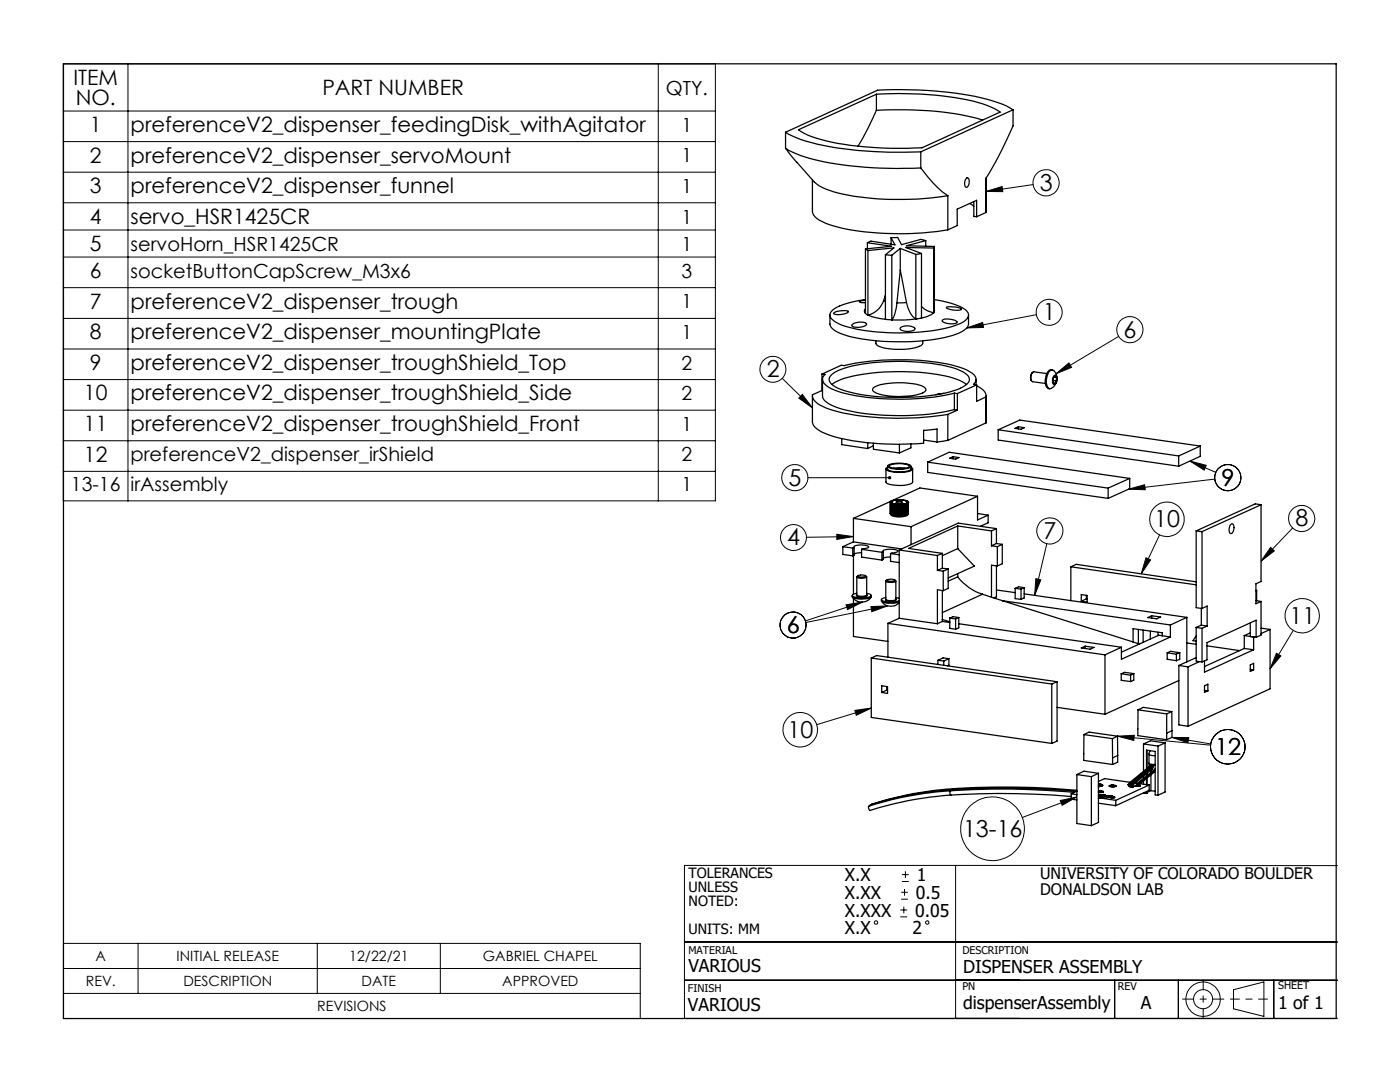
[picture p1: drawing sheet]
<svg xmlns="http://www.w3.org/2000/svg" width="279mm" height="216mm" viewBox="0 0 279 216" stroke-linecap="round" stroke-linejoin="round" font-family="sans-serif">
<g fill="none" stroke="#000" stroke-width=".2">
<path d="M12.6 12.7h130.2v87.2h-130.2zM25.5 12.7v87.2M131.4 12.7v87.2M12.6 22.2h130.2M12.6 28.3h130.2M12.6 34.4h130.2M196.8 38.2l3.2-1 .1 1zM206.2 36.8l-9.4 1.4M12.6 40.5h130.2M12.6 45.9h130.2M12.6 51.3h130.2M12.6 57.4h130.2"/>
<path d="M12.6 63.5h130.2M12.6 69.6h130.2M12.6 75.7h130.2M156.1 75.5l6 5.9M160.1 78.7l2 2.7-2.7-2zM192.9 65.4l3.2-1.1 .2 1zM206.8 62.8l-13.9 2.6M210.7 74.6l2.6-2.2 .6 .9zM223.2 67.1l-12.5 7.5M12.6 81.8h130.2M12.6 87.9h130.2M12.6 94.1h130.2"/>
<path d="M161.2 95.3h16.4M225.2 97.6l3.2-.9 .2 1zM237.5 92l3.2 .9-.4 .9zM237.5 92l5.1 2.3M242.4 95.6l-17.2 2M167 106.6l3.3 .5-3.3 .5zM170.3 107.1l-9.4 .1M206.7 115.5l1 .2-1.2 3.1zM208.9 108.5l-2.4 10.3M228.7 111.3l.9 .4-1.8 2.8zM231.4 106.7l-3.6 7.8M253.6 109.2l.7 .7-2.6 2.1z"/>
<path d="M258 105.3l-6.3 6.7M168.8 120.7l3.4-.6-3 1.5zM172.2 120.1l-11.5 3.8M173.8 121l3.3-.1-3.1 1.2zM177.1 120.9l-16.3 3.3M254.7 130.4l.9 .5-2.1 2.6zM258.1 125.8l-4.6 7.7M170.6 141.7l3.3-.4-3 1.4zM173.9 141.3l-10.9 3.3M211.6 159.7l3.3-.7-2.9 1.7zM214.9 159l-10.9 4.1M223 146.9l3.4-.2-.1 1z"/>
<path d="M223 146.9l18.6 1.8M233.9 147.1l3.3 .1-.1 1zM233.9 147.1l7.8 1.3M179.8 179.4h1.4M179.8 178h1.4M180 175.9h1.4M180 174.5h1.4M180.5 177.4v1.3M180.7 173.8v1.4M190.7 172.7v30.5M222.5 172.7h-85.9v30.5h130.3M222.5 172.7h44.4"/>
<path d="M12.7 188.2h115.1v15h-115.1zM12.7 198.2h115.1M12.7 193.3h115.1M27.6 188.2v10M63.3 188.2v10M87.9 188.2v10M136.6 195.6h130.3M136.6 188h130.3M179.7 183h1.3M179.7 181.6h1.3M180.4 180.9v1.3M222.5 195.6v7.6"/>
<path d="M235.2 195.6v7.6M246.2 197.5l6-1.6v6.9l-6-1.5zM254.2 195.6v7.6"/>
<circle cx="208.8" cy="36.5" r="2.61"/>
<circle cx="154.3" cy="73.7" r="2.59"/>
<circle cx="209.4" cy="62.3" r="2.6"/>
<circle cx="225.5" cy="65.8" r="2.61"/>
<circle cx="158.6" cy="95.3" r="2.6"/>
<circle cx="245" cy="95.3" r="2.61"/>
<circle cx="158.4" cy="107.3" r="2.59"/>
<circle cx="209.5" cy="105.9" r="2.61"/>
<circle cx="232.9" cy="103.6" r="3.4"/>
<circle cx="259.8" cy="103.5" r="2.61"/>
<circle cx="158.3" cy="124.7" r="2.6"/>
<circle cx="259.9" cy="122.9" r="3.4"/>
<circle cx="159.7" cy="145.6" r="3.4"/>
<circle cx="245" cy="149" r="3.4"/>
<circle cx="198.1" cy="165.4" r="6.3"/>
<circle cx="174.8" cy="184.1" r=".34"/>
<circle cx="185.1" cy="184.1" r=".34"/>
<circle cx="240.1" cy="199.4" r="3.4"/>
<circle cx="240.1" cy="199.4" r="1.91"/>
</g>
<path d="M236 199.4h8.2" fill="none" stroke="#000" stroke-width=".2" stroke-dasharray="15.2 1.3 1.3 1.3" stroke-dashoffset="13"/>
<path d="M240.1 195.5v7.7" fill="none" stroke="#000" stroke-width=".2" stroke-dasharray="15.2 1.3 1.3 1.3" stroke-dashoffset="13.3"/>
<path d="M245.6 199.4h7.4" fill="none" stroke="#000" stroke-width=".2" stroke-dasharray="15.2 1.3 1.3 1.3" stroke-dashoffset="13.4"/>
<g fill="none" stroke="#000" stroke-width=".25">
<path d="M12.7 12.7h254v190.5h-254zM174.9 18.8v3.2M156.8 26.4a32.9 32.9 0 0 0 12.9 3.4 94 94 0 0 0 14.1 .5M156.8 29.6a28.9 28.9 0 0 0 11.4 3.3 88 88 0 0 0 15.6 .6M156.8 29.6l2.2 2.8M156.8 26.4v3.2M159 32.4l3.6 4a13.2 13.2 0 0 0 6.7 2.5 62.5 62.5 0 0 0 19.9 .2M159.3 25.9l15.6-7.1a64.9 64.9 0 0 1 21.2 1.9l2.3 1 1.2 .7-15.6 7.1a70.3 70.3 0 0 1-20.2-1.7l-2.6-.8zM162.1 35.9v6.4a2.91 2.91 0 0 0 2 1.9 34.1 34.1 0 0 0 12.4 2.4 60.2 60.2 0 0 0 12.7-.7M174.9 22a63.9 63.9 0 0 1 21.2 2M174.9 22l-1.7 3.7-2 3.5M183.8 33.5a23.1 23.1 0 0 0 5.4 5.6"/>
<path d="M183.8 30.3v3.2M189.2 39.1v6.8M193 35.5h.1a1.31 1.31 0 0 1-.2 1.9 1.24 1.24 0 0 1 .1-1.9zM196.8 35.5v6.9M202.2 21.9a27.7 27.7 0 0 0-10.1-3.1 83.9 83.9 0 0 0-16.9-.8l-18.4 8.4M202.2 21.9v3.2a80.5 80.5 0 0 1-5.4 10.5v6.8M202.2 21.9l-18.4 8.4M172.7 59.8a14.9 14.9 0 0 0-6.5 2.1 1.19 1.19 0 0 0 .1 2.1 17.1 17.1 0 0 0 7.7 2.1 43 43 0 0 0 16.7-1.2l1.7-.8a1.38 1.38 0 0 0 .9-1.4 1.38 1.38 0 0 0-1.1-1.2 17.1 17.1 0 0 0-5.7-1.7M172.7 59.9l-1 .2-.2 .2 1.2 .1M172.7 49.7l.5 .3M172.7 49.7v12.8l.5 .4M173.1 48.4l4.8 .7-5.2 .6"/>
<path d="M173.1 48.4v1.2M173.2 50l5.2-.5-1.7 1.3M173.2 50v12.9M176.4 60a4.3 4.3 0 0 1-3.2 2.9M176.4 60l.3 .1M176.7 50.8l1.3 .1M176.7 50.8v12.9M176.7 58.8l-.3 1.2M177.8 47.4l.8 1.5-4.8-.8-.7 .3M177.8 47.4h1.3l.8 1.4 3.9-1 .9 .2M177.8 47.4v1.4M178 50.9v12.9"/>
<path d="M179.7 53.9l-.7 6.5M179.7 53.9l1.2 6.5M179.7 49.6l3.1 1.2M179.7 49.6l-1.7 1.3M179.7 49.6v4.3M182.8 50.8v12.8M183.9 50.6l-1.1 .2M183.9 50.6v12.9l-1.1 .1M184.7 48l-3.8 1 5.6 .2M184.7 48v1.1M186.4 49.5l-5.6-.1 3.1 1.2M186.4 49.5v12.9"/>
<path d="M186.5 49.2l-.1 .3M186.5 49.2v12.9l-.1 .3M193.5 40.6l.8 .6M194.3 40.2v3l.6 .1M194.9 43.3v-3.3l-3.9 1.7v3.3l-1.8 .9M196.8 42.4l-1.9 .9M162.1 79v5.3a4.5 4.5 0 0 0 3.4 2.5 51.9 51.9 0 0 0 18.8 1.6v-2.5l2.7-.3v2.6M164 77.9l-1.9 .9a2.46 2.46 0 0 0 2 2.3 37.3 37.3 0 0 0 13.8 2.3 58.3 58.3 0 0 0 11.3-.7M164 74.6l3.9-1.7 .6 .1a51.4 51.4 0 0 1 22.4 .1 5.6 5.6 0 0 1 3.9 2.3 1.33 1.33 0 0 1-.5 1.3l.6 .1M164 74.6l.6 .1a1.31 1.31 0 0 0 .3 2.2 17.8 17.8 0 0 0 8.2 2.4 52 52 0 0 0 17.4-.8M164 77.9h.1M164 74.6v3.3"/>
<path d="M164.1 75.7v3.3a2.38 2.38 0 0 0 1.8 1.8 33.8 33.8 0 0 0 13.2 2.1 44.2 44.2 0 0 0 11.4-1.2M165.6 62.9v1.8a2.65 2.65 0 0 0 2.2 1.9 40.3 40.3 0 0 0 15.4 1.5 21.9 21.9 0 0 0 9.2-2.2 1.61 1.61 0 0 0 .9-1.2v-1.8M165.9 74.8a14.5 14.5 0 0 1 7.3-2.3 46.8 46.8 0 0 1 17.2 .9l1.8 .8a1.63 1.63 0 0 1 1.2 1.8 5.9 5.9 0 0 1-3.9 2.2 45.8 45.8 0 0 1-20.9-.2l-1.9-.8a1.53 1.53 0 0 1-1-2.1zM166 76.7a12.3 12.3 0 0 1 6.2-2 46.8 46.8 0 0 1 18.2 .8l1.3 .5 1.2 .7M166.4 62.5a3.8 3.8 0 0 1 2.9-.3 3.1 3.1 0 0 1-2.9 .4zM170 64.8a2.79 2.79 0 0 1 2.9-.2l.1 .1a2.53 2.53 0 0 1-3 .3zM172.7 61.6l-.2 .3 .2 .6M173.2 62.9l1.5 .5 2 .3M173.2 62.9h.1M174.3 77.4a11.9 11.9 0 0 1 6.8-1 5.7 5.7 0 0 1 3.6 1.1l.1 .2a1.54 1.54 0 0 1-1.6 1 15.5 15.5 0 0 1-8.5-.4 .59 .59 0 0 1-.5-.7zM174.8 68v.7a5 5 0 0 0 3.4 1 10.2 10.2 0 0 0 5.8-.9l.1-.8M176.7 63.7l1.3 .1"/>
<path d="M178 63.8h.1M179 60.4l-.4 2.3-.6 1.1M179.6 65.5a2.41 2.41 0 0 1 3 .1 1.89 1.89 0 0 1-2.1 .5l-.7-.3zM180.9 60.4l.3 1a4.1 4.1 0 0 0 1.6 2.2M180.9 60.4h-1.9M182.8 63.6l-2.4 .3-2.4-.1M182.8 63.6h.1M183.9 61.2a4.5 4.5 0 0 0 2.4 1.2M186.3 62.4a5.1 5.1 0 0 1-2.4 1.1M186.3 62.4h.1M188 63.9a2.96 2.96 0 0 1 3 .4 2.66 2.66 0 0 1-3-.2zM188.3 78.5l-1.5 .3"/>
<path d="M188.9 61.3a4.6 4.6 0 0 1 3 .4 3.5 3.5 0 0 1-3-.3zM190.5 78.5h.6M190.5 78.5v3.2M191.1 78.5v3.3M194.8 75.7v1.1M194.9 77l.5 .2a2.08 2.08 0 0 1 1.4 2M194.9 76.8v3.3l1.9-.9M194.9 76.8l-3.8 1.7M196.8 79.2v5.2M196.8 79v5.4M206.1 74.3a1.35 1.35 0 0 0-.3 1.7M208.9 74.5l-2.6-.3a1.33 1.33 0 0 0-.2 2l2.5 .3"/>
<path d="M209.5 74a.81 .81 0 0 1 .8 0 .81 .81 0 0 1 .5 .7 2.13 2.13 0 0 1-1.3 2.9 2.52 2.52 0 0 1 0-3.6zM210 73.8h-.2a1.86 1.86 0 0 0-1.2 2l.1 .9a.9 .9 0 0 0 .8 .9M210.2 75.6l-.1 .3M210.2 75.5v.4M210.2 75.9l.6 .1M210.2 75.9l-.1 .1M210.3 75l.3-.1a1.17 1.17 0 0 1-.3 1.8l-.3-.5 .1-.7zM210.4 75.2l.4 .1M210.8 75.3l-.3-.3-.4 .6v.7l.4 .2 .3-.5M210.8 75.3v.7M168 87.5v1.2l5.2 .8M173.2 88.3v1.2"/>
<path d="M174.3 88.4v1.2l5.2 .8M174.3 88.9l-1.1 .6M176.8 93.6v2.6a1.68 1.68 0 0 0 1.6 .6 6 6 0 0 0 3.7-.5v-2.7M177.1 93.2l-.3 .4a1.68 1.68 0 0 0 1.6 .6 6 6 0 0 0 3.7-.5v-.2l-.3-.3M177.1 93v.6a5.2 5.2 0 0 0 4.1 .4l.6-.3v-.7M177.3 92.8a6.3 6.3 0 0 1 4.4 .1l.1 .1a1.33 1.33 0 0 1-1.4 .6 5 5 0 0 1-3.3-.5zM177.5 92.9a4.9 4.9 0 0 1 3.9 0l.1 .1a2.85 2.85 0 0 1-2.5 .5l-1.1-.2-.4-.2zM178.1 99.9l-.2 .1M178.1 99.9h.1M178.2 93.4l1.3-.1 1.2 .1M178.8 99.8l-.7 .1M178.8 99.8h.1"/>
<path d="M178.8 99.8h1.4M179.5 88.7v1.7M180.2 99.8h.1M180.2 99.8l.5 .1M180.7 99.9h.1M180.7 99.9h.2M180.9 99.9v.1M180.9 100h.2M181.1 100h-.1M181.1 100h.1M181.8 88.6v.8l-2.3 1M184.3 87.8l2.7 .4"/>
<path d="M185.1 92.2l4.3-2 36.1 5.3M185.1 92.2l36.1 5.2M185.1 92.2v2.1l36.1 5.1M189.2 87.9l-2.2 .3M189.2 82.7v5.2M189.5 91.4l.7-.3 1.2 .2-.7 .3zM190.2 91.1v.4M190.5 81.7l.6 .1M191.1 81.8l-1.9 .9M195.1 99l-13.3 6.1M195.1 99v4.8l2.1-1M195.1 99l-11.5-1.6-13.3 6"/>
<path d="M196.8 84.4l-7.6 3.5M199.2 85.8l36 5.2M199.2 85.8l4.3-2 36 5.2M199.2 85.8v2l36 5.2M202.6 85.5l.6-.3 1.2 .1-.6 .4zM203.2 85.2v.4M221.2 97.4v2M225.5 95.5l-4.3 1.9M225.5 95.5v2l-4.3 1.9M235.2 91v2M239.5 89l-4.3 2M239.5 89v2.1l-4.3 1.9"/>
<path d="M168.2 109.1l2 .3M168.2 109.1v1.5l2 .3M170.1 118.8v.3a3.8 3.8 0 0 0 3.4 .2l.3-.1 .1-.4M170.1 119.1a2.25 2.25 0 0 0 3.7 0M170.2 109.4v1.5M170.3 108.1l-2.1 1M170.3 108.1l9.7 1.4M170.3 103.4v4.7M170.3 110.9v7.7M170.3 119.4v7.6l6.9 1M170.3 103.4l11.5 1.7M170.5 109.3l-.1-.2a2.66 2.66 0 0 1 2.5-.2l.4 .1v.2l-1.4 .4"/>
<path d="M170.5 109.3l-.3 .1M170.5 109.3v1.5l-.3 .1M171 118.4l-.8 .2-.1 .3a4.5 4.5 0 0 0 3.7 0l-.1-.3-.7-.2M171 118.7l-.1 .1a2.13 2.13 0 0 0 2.1 0v-.1M171 115.1v3.6a2.06 2.06 0 0 0 2 0v-3.6M171.2 114.9a1.46 1.46 0 0 1 1.6 .1 1.57 1.57 0 0 1-1.6-.1zM171.2 114.9l-.2 .2a1.82 1.82 0 0 0 2 0l-.2-.2M171.9 110.3l-1.4 .3M171.9 109.6l4.1 .6M171.9 109.6v1.6l4.1 .6M175.9 119.7a.48 .48 0 0 0 .5 .5 6.1 6.1 0 0 0 3.1-.1M175.9 120a2.27 2.27 0 0 0 3.6 .2"/>
<path d="M176 110.2v1.6M176.3 110.1l-.1-.1a2.42 2.42 0 0 1 2.2-.4l.7 .3v.2l-1.4 .4M176.3 110.1l-.3 .1M176.3 110.1v1.5l-.3 .2M176.8 119.2l-.5 .1-.4 .4a4.1 4.1 0 0 0 3.5 .2h.1M176.8 119.6h-.1a2.22 2.22 0 0 0 2.2 .1l-.1-.1M176.8 116v3.6a2.17 2.17 0 0 0 2 0v-3.6M177 115.7l-.2 .3a2.1 2.1 0 0 0 2 0l-.2-.3M177.1 115.7a1.39 1.39 0 0 1 1.5 .1 1.67 1.67 0 0 1-1.6 0zM177.7 100.2h.1M177.7 100.2v2.3M177.7 100.1l.1 .1h-.1"/>
<path d="M177.7 100.1v.1M177.7 100.3v2.3h.1M177.7 100.3h.2M177.7 111.1l-1.4 .3M177.7 110.5l1.8 .2M177.7 110.5v1.5l1.8 .3M177.8 100v.1M177.8 100.2v.1M177.8 100.4v2.3a3.5 3.5 0 0 0 3.3 .1l.1-.2M177.8 100.4h.2M177.8 100.3h-.1M177.8 102.6h.1"/>
<path d="M177.8 100.1h.1M177.8 100.1h-.1M177.9 100.3h.1M177.9 100.3l-.1 .1M177.9 100h.1M177.9 100.4h.2M177.9 100h-.1M177.9 100.4v2.3h.2v-2.3M178 100.4h.1M178 100.4h-.1M178.1 100.4l.1 .1M178.2 100.5v2.3h.1v-2.3"/>
<path d="M178.2 100.5h.1M178.3 100.5l.1 2.3h.2v-2.3M178.6 100.5v.1M178.6 100.5l-.2 .1M178.6 100.6h.1M178.6 100.6v2.3M178.8 100.2a1.22 1.22 0 0 1 1.3 0 1.47 1.47 0 0 1-1.3 0zM178.8 119.2l.7 .2M178.8 100.6h.1M178.8 100.6h-.2M178.8 100.6v2.2l-.2 .1M178.9 100.6h.1"/>
<path d="M178.9 100.6v2.3h.1M179 100.6v2.3M179.1 100.6h.1M179.1 100.6h-.1M179.1 100.6v2.3h-.1M179.2 100.6h.1M179.2 100.6v2.3h.1M179.3 100.6v2.3M179.4 100.6h.1M179.4 100.6h-.1M179.4 100.6v2.3h-.1M179.5 100.6h.1"/>
<path d="M179.5 100.6v2.3h.1M179.5 109.7v13.7M179.5 109.7l7.6 1.1M179.6 100.6v2.3M179.7 100.6h.1M179.7 100.6h-.1M179.7 100.6v2.3h-.1M179.8 100.6h.1M179.8 100.6v2.3h.1M179.9 100.6v2.3M180 100.6h.1M180 100.6h-.1"/>
<path d="M180 100.6l-.1 2.3M180.1 100.6h.1M180.1 100.6v2.3h.1M180.2 100.6v2.3M180.3 100.6h.1M180.3 100.6h-.1M180.3 100.6l-.1 2.3M180.3 100.6h.2M180.3 100.6v2.2h.2M180.5 100.6v2.2M180.5 100.5v.1M180.5 100.5v2.3"/>
<path d="M180.6 100.5h-.1M180.9 100.4l-.3 .1M180.9 100.4v2.3h-.1l-.1-2.2v2.3h-.1v-2.3M180.9 100.4h.2M181 100.3h.1M181 100h.2M181 100.3l.1 .1M181 100.3v.1M181.1 100.1h.1M181.1 100.3h.1M181.1 100.1l.2 .1M181.1 100.4v2.2l-.2 .1"/>
<path d="M181.2 100.2h.1M181.2 100.2h.1l-.2 .1M181.2 100l-.1 .1M181.2 100v.1M181.2 100.3h-.2M181.2 100.3v2.3h-.1M181.3 100.2h-.1M181.3 100.2l-.1 2.3M181.8 105.1v3.6M187.1 110.8v3M187.1 113.8l1.1 .2M188.1 110.4l-1 .4"/>
<path d="M188.1 110.4v3M188.1 117.8v6.2M188.1 113.4l-1 .4M188.1 113.4l1.1 .1M188.2 117.9l-1.1-.2v6.8M188.2 114v3.9M189.2 113.5l-1 .5M189.2 113.5v3.9l-1 .5M191.1 115.1a9.9 9.9 0 0 0 5 3.5M191.1 105l6.8 .9M191.1 105l-9.8 4.4 6.8 1M191.1 109.5l-3 1.4"/>
<path d="M191.1 109.5l3.4 3.5-5.3 2.3M191.1 115.1l-1.9 .9M191.1 105v4.5M191.1 114.5v.6M195.1 102.6l2.1 .2M196.1 118.6l1.8 .6M196.1 118.6l-8 3.6M197.2 102.8v1.5l-1.5 .7M197.9 119.2l2.2 .7M197.9 105.9v3M197.9 108.9l1.1 .2M198.9 105.5l-7.7-1.1-11.7 5.3"/>
<path d="M198.9 105.5l-1 .4M198.9 112.9v6.2l-.5 .2M198.9 117.7l3.7 .6M198.9 105.5v2.9M198.9 108.4l-1 .5M198.9 108.4l1.1 .2M199 112.9l-1.1-.1v6.4M199 109.1v3.8M200 108.6l-1 .5M200 108.6v3.9l-1 .4M200.1 119.9l26 8.2M200.1 119.9l33.5 4.8"/>
<path d="M202.6 117.4v2.1l1.2 .1M202.6 117.4l1.2 .1M203.8 117.5v2.1M204.4 117.3v2l-.6 .3M204.4 118.5l32.5 4.7M204.4 117.3l-1.1-.2-.7 .3M204.4 117.3l-.6 .2M213.7 113.1v6.8M213.7 113.1l25 3.6M213.7 113.1l1.1-.5 23.9 3.5M215.8 118.6l1.2 .2v1.4l-1.2-.2zM216.8 119.5l-1 .5"/>
<path d="M216.8 119.5h.2M216.8 118.8v.7M238.7 105.9l1.2 .2M238.7 105.9v15.3l1.2 .2M239.9 106.1v15.3M245.6 104.7l.3-.2a1.29 1.29 0 0 1-.2 2l-.3-.1-.1-.5zM250.6 117.8h.2M250.6 119.8l1.1 .2M250.8 117.8l-.2 .1M250.8 117.8v2.1M251.7 100.7l-11.8 5.4M251.7 100.7l-1.2-.2-11.8 5.4"/>
<path d="M251.7 100.7v15.3l-1.1 .5v4l1.1-.5M173.9 131.3v11.9l36 5.1M173.9 131.3l36 5.2M173.9 131.3l1-.5 36.1 5.2M176 136.8l1.1 .2v1.4l-1.1-.2zM177 137.7l-1 .5M177 137.7h.1M177 137v.7M177.2 124.4l43.3 6.3M177.2 124.4v6.8M179.5 123.4l-2.3 1M179.5 123.4l7.6 1.1"/>
<path d="M187.2 131.8v.8M187.2 131.8l1.1 .1M188.1 124l-1 .5M188.1 124l1.4 .2M188.1 123.6l1.4 .5M188.3 131.9v.9M189.4 131.4v1.4l-.3 .1M189.4 131.4l-1.2-.1-1 .5M189.4 131.4l-1.1 .5M189.5 123.3v2.1l1.2 .2M189.5 123.3l1.2 .2M190.7 123.5v2.1"/>
<path d="M191.3 123.2v2.1l-.6 .3M191.3 124.5l32.5 4.7M191.3 123.2l-1.1-.2-.7 .3M191.3 123.2l-.6 .3M209.9 136.5v11.8M211 136l-1.1 .5M211 136v11.9l-1.1 .4M215.8 129.3l.8-.4 1.7 .3-.7 .3zM216.6 128.9v.5M220.5 130.7v11.8M223.8 134.4v1.3l1.8 .3M223.8 134.4l1.8 .3"/>
<path d="M223.8 129.2l-3.3 1.5M225.6 134.7v1.3M226.1 128.1l1.3 .4M226.3 134.4l-1.9-.2-.6 .2M226.3 134.4l-.7 .3M226.3 134.4v1.3l-.7 .3M227.2 125.6v2.8M228.1 125.7v2.5M229.1 123.2l.7-.3 1.8 .2-.7 .4zM229.6 125.9v1.6M229.8 122.9v.4M231.1 126.2v.6"/>
<path d="M232 126.9l-.8-.1-7.4 3.3M232 126.9l1.6 .2M232 126.9v-.6l-5.9-.9v2.7M232.9 130.3v1.3l1.9 .2M232.9 130.3l1.9 .2M233.6 127.1l-9.8 4.5v-2.4M233.6 124.7v2.4M234.8 130.5v1.3M235.3 132.8v11.8l1.8 .3M235.3 132.8l1.8 .3M235.3 135.8l-14.8 6.7M235.4 130.2l-1.8-.2-.7 .3"/>
<path d="M235.4 130.2l-.6 .3M235.4 130.2v1.4l-.6 .2M236.9 128.3l1.8 .3M236.9 123.2l-3.3 1.5M236.9 123.2v8.9M237.1 133.1v11.8M238.7 125.2v6.7l1.2 .2M238.7 125.2l1.2 .2M238.7 126.9l-.6 .9 .6 .1M238.7 131.3h-.2l-3.2 1.5M239.4 132l-2.3 1.1M239.7 124.7l1.2 .2"/>
<path d="M239.7 124.7l-1 .5M239.7 121.4v3.3M239.9 125.4v6.7M239.9 121.4l1-.5v4M240.4 136.8l.7-.3v1.4l-.7 .2zM240.4 137.8l.7 .1M240.9 128.9l6.5 .9M240.9 124.9l-1 .5M248.3 129.4l1.9 .2M248.3 129.4l-7.9 3.6M248.3 126.8l1.9 .3M248.3 126.8v2.6"/>
<path d="M249.5 124.3v2.7l1.2 .2M249.5 132.7l.7-.3v1.3l-.7 .3zM249.5 126.3l-1.2 .5M249.5 133.6l.7 .1M250.2 127.1h.1M250.2 129.6l-9.8 4.5v-2.2M250.2 127.1v2.5M250.7 127.2v-3.4l-9.8 4.4v3.5l-1 .4M251.7 120v6.7l-1 .5M251.7 125.3l1.8 .3M253.5 125.6v11.8l-16.4 7.5M253.5 125.6l-1.8 .8"/>
<path d="M189.7 157.8a150.8 150.8 0 0 1 24.7 .3M189.7 157.8a61.7 61.7 0 0 0-16.4 3.1l.2 .7 .1 .1a71.7 71.7 0 0 1 11.9-2.6l4.3-.5M189.7 157.8l-.1 .5 .2 .3M189.8 158.6a165.1 165.1 0 0 1 24 .3M190 157.6a159 159 0 0 1 24.9 .3M190 157.6a66.4 66.4 0 0 0-16.3 3M190 157.6l-.1 .2M190.3 157.4a160.6 160.6 0 0 1 24.6 .3M190.3 157.4a66.6 66.6 0 0 0-16.3 3l-.1 .1M190.3 157.4l-.1 .2M211 141.1l9.5 1.4M213.8 158.4v1.1l1.1 .1"/>
<path d="M213.8 158.4l1.1 .2M214.9 157.9l-1.1 .5M214.9 154.6l2.9 .4M214.9 154.6v9.7l2.9 .4M216.3 146.6v5.1l5.7 .8M216.3 146.6l5.7 .8M216.3 146.6l1-.5 5.7 .8M217.8 155v9.7M219.2 157v.2M219.2 156.4l.5 .1h-.5M219.2 157.8h.2v.2M219.2 154.3v9.8l-1.4 .6"/>
<path d="M219.2 155.9l1.3-.5 5 .7M219.2 154.3l-1.4 .7M219.2 154.3l-2.9-.4-1.4 .7M219.4 157.8h.3zM219.4 157.9l-.2 .1h.7l-.2-.1M219.4 157.9l.3 .1M219.7 156.5l.4 .2-.9 .2 .8-.1 .1-.1M219.7 156.6v.1h-.5M219.7 156.5v.2M219.7 159.2l3 .5M219.7 157.8l.5 .1-.1 .1M219.7 157.9v.1"/>
<path d="M219.7 157.8v.2M220 158.9h.1M220.1 158.1h-.9M220.1 158l-.9 .1M220.2 158l-.1 .1M220.2 157.9v.1M220.2 158.5l-1 .2 1.3-.1M220.2 158.5h.1M220.2 158.9h.1M220.2 158.5l.3 .1M220.5 158.9h.1M220.5 158.9l-1.3 .1"/>
<path d="M220.5 158.6l.1 .3M220.5 158.6v.3M220.6 158.8l.1 .1M220.6 158.8h.3M221.4 156.8a1.16 1.16 0 0 0 1.3 0M221.5 159.1h.1M221.5 159.1l.4 .1h.5M221.5 159.1h.9M221.7 158.8h.3M221.7 158.8l-2.5 .2 2.8-.2M221.7 159.1h.3M221.9 156.6l.3 .1z"/>
<path d="M221.9 156.7l-.2 .1h.7l-.2-.1M221.9 156.8l.3 .1v-.3l.5 .2a1.04 1.04 0 0 1-1.3 0l.5-.2v.3M221.9 159.1h.1M221.9 159.1l-2.7 .2M222 158.8l.1 .3M222 158.8l-.1 .3M222 147.4v3.8M222 151.2v1.3M222.1 159h.4l-.1 .1M222.1 159l.1 .1h-.2M222.1 159.1h-.1M222.1 159.1h.1"/>
<path d="M222.5 159.1l-.1 .1M222.7 159.7v1.1M223 146.9l-1 .5M223 146.9l.1 3.8M223.1 150.7l-1.1 .5M223.1 150.7v1.4l-1.1 .4M225.1 156.6h.1M225.1 156.6l.5 .1M225.3 156.5l-.2 .1 .5 .1M225.4 156.9l.2 .1h.6M225.5 156.1l-.2 .5h.3M225.5 156.1l.2 .1"/>
<path d="M225.6 156.8l-.2 .1 .8 .1M225.6 156.8l.2 .1M225.6 156.8v.1M225.6 156.6h.1M225.7 156.2l-.1 .4M225.7 156.4l-.1 .4M225.7 156.4h.3M225.7 156.2l.1 .2M225.8 156.9v.1M226 156.8h.3l-.1 .2M226 156.8l.1 .1-.3 .1M226 156.8l-.2 .1"/>
<path d="M226 156.8v.1M226 156.4l-.2 .5M226 156.4v.3M226 156.7v.1M226.3 156.9l-.1 .1M226.5 156.2l.5 .1M226.6 156.8l.2 .1 .7-.1M226.9 156.4l-.1 .4h.2M226.9 156.4h.3M227.1 141.6v5.2l5.7 .8M227.1 141.6l5.7 .9M227.1 141.6l1.1-.5 5.7 .9"/>
<path d="M227.2 156.7l.1 .1h-.2M227.2 156.8h-.2M227.2 156.8h.1M227.2 156.6l.3 .2a.59 .59 0 0 1-.9-.1h.2M227.2 156.4l-.2 .4M227.2 156.4l.1 .2M227.3 156.6l-.1 .2M227.5 156.4l1.8 .2M228.2 148.4l2.9 .5M228.2 148.4v5.5M228.2 154.9v.4M228.2 155.8v.7"/>
<path d="M228.2 158.2l.6 .1M228.8 153.4v-3.7l1.7 .2v8.7l.6 .1M228.8 154.4v.4M228.8 155.4v1.2M228.8 157.9v.4M228.9 149.7v3.6M228.9 154.3v.4M228.9 155.3v1.3M228.9 157.9l-.1 .4M229.3 152.3a1.17 1.17 0 0 0 1.2 .3M229.3 150.5v1.8l1.2 .2M229.3 150.5l.5 .2 .7 .1"/>
<path d="M229.3 156.6l-6.6 3.1M229.3 156.6v1.1l-6.6 3.1M229.3 153h.3M229.3 153l-3.8 3.1M229.4 152.8l-.1 .2M229.4 152.5v.3M229.4 152.8l.3 .1M229.6 149.8l-.3 .7M229.6 153l-3.9 3.2M229.6 153v.2M229.7 152.9l-.1 .1M229.7 152.6v.3"/>
<path d="M229.7 153.6v.5M229.7 154.6v3.2M229.7 157.8l-.8 .3M229.7 157.8l.8 .1M229.7 153.1l.2 .1M229.7 153.1l-4 3.3M229.7 153v.1M229.7 152.6v.4M229.7 153h.3M229.7 152.8v.1M229.9 153.2l.1 .2M229.9 153.2l-3.9 3.2"/>
<path d="M230 153.4l-4 3.3M230 153l-.1 .2M230 152.6v.4M230.1 153l-.1 .4M230.1 152.6v.4M230.1 153h-.1M230.5 153.9l-3.2 2.7M230.5 153.7l-3.3 2.7M230.5 153.4l-3.6 3M231.1 148.9v9.8M232.5 148.2v9.8l-1.4 .7M232.5 148.2l-1.4 .7"/>
<path d="M232.5 148.2l-2.9-.4-1.4 .6M232.8 142.5v5.1M233.9 142l-1.1 .5M233.9 142v3.8M233.9 145.8l-1.1 .5M233.9 145.8v1.3l-1.1 .5M173.7 160.7l-.1 .1M219.2 160.3l3.5 .5"/>
</g>
<path d="M196.8 38.2l3.2-1 .1 1zM192.9 65.4l3.2-1.1 .2 1zM160.1 78.7l2 2.7-2.7-2zM210.7 74.6l2.6-2.2 .6 .9zM168.8 120.7l3.4-.6-3 1.5zM173.8 121l3.3-.1-3.1 1.2zM177.3 95.1a.34 .34 0 0 0 .1 .5 .34 .34 0 0 0 .5-.3h-.3h.3a.34 .34 0 0 0-.3-.3 .34 .34 0 0 0-.3 .1zM167 106.6l3.3 .5-3.3 .5zM206.7 115.5l1 .2-1.2 3.1zM225.2 97.6l3.2-.9 .2 1zM237.5 92l3.2 .9-.4 .9zM254.7 130.4l.9 .5-2.1 2.6zM253.6 109.2l.7 .7-2.6 2.1zM233.9 147.1l3.3 .1-.1 1zM223 146.9l3.4-.2-.1 1zM211.6 159.7l3.3-.7-2.9 1.7zM170.6 141.7l3.3-.4-3 1.4zM228.7 111.3l.9 .4-1.8 2.8z" fill="#000"/>
<g font-size="4.7">
<text x="207.5" y="38">3</text>
<text x="208.1" y="63.9">1</text>
<text x="224.2" y="67.4">6</text>
<text x="153" y="75.2">2</text>
<text x="157.4" y="96.9">5</text>
<text x="243.8" y="96.9">9</text>
<text x="208.3" y="107.5">7</text>
<text x="230.3" y="105.2">10</text>
<text x="258.5" y="105">8</text>
<text x="157.1" y="108.8">4</text>
<text x="257.3" y="124.4">11</text>
<text x="157" y="126.3">6</text>
<text x="157.2" y="147.2">10</text>
<text x="242.5" y="150.6">12</text>
<text x="192.2" y="166.9">13-16</text>
</g>
<g font-size="4.2">
<text x="14.6" y="16.9">ITEM</text>
<text x="15.1" y="21">NO.</text>
<text x="64.3" y="18.9">PART NUMBER</text>
<text x="17.9" y="26.3">1</text>
<text x="26.1" y="26.3">preferenceV2_dispenser_feedingDisk_withAgitator</text>
<text x="17.9" y="32.4">2</text>
<text x="26.1" y="32.4">preferenceV2_dispenser_servoMount</text>
<text x="17.9" y="38.5">3</text>
<text x="26.1" y="38.5">preferenceV2_dispenser_funnel</text>
<text x="17.9" y="44.7">4</text>
<text x="26.1" y="44.7">servo_HSR1425CR</text>
<text x="17.9" y="50.1">5</text>
<text x="17.9" y="55.5">6</text>
<text x="17.9" y="61.6">7</text>
<text x="26.1" y="61.6">preferenceV2_dispenser_trough</text>
<text x="17.9" y="67.7">8</text>
<text x="26.1" y="67.7">preferenceV2_dispenser_mountingPlate</text>
<text x="17.9" y="73.8">9</text>
<text x="26.1" y="73.8">preferenceV2_dispenser_troughShield_Top</text>
<text x="16.8" y="79.9">10</text>
<text x="26.1" y="79.9">preferenceV2_dispenser_troughShield_Side</text>
<text x="16.8" y="86">11</text>
<text x="26.1" y="86">preferenceV2_dispenser_troughShield_Front</text>
<text x="16.8" y="92.1">12</text>
</g>
<g font-size="3.9">
<text x="132.9" y="18.9">QTY.</text>
<text x="136" y="26.3">1</text>
<text x="136" y="32.4">1</text>
<text x="136" y="38.5">1</text>
<text x="136" y="44.6">1</text>
<text x="26.1" y="50">servoHorn_HSR1425CR</text>
<text x="136" y="50">1</text>
<text x="26.1" y="55.4">socketButtonCapScrew_M3x6</text>
<text x="136" y="55.4">3</text>
<text x="136" y="61.5">1</text>
<text x="136" y="67.7">1</text>
<text x="136" y="73.8">2</text>
<text x="136" y="79.9">2</text>
<text x="136" y="86">1</text>
<text x="26.1" y="92.1">preferenceV2_dispenser_irShield</text>
<text x="136" y="92.1">2</text>
<text x="14.2" y="98.1">13-16</text>
<text x="26.1" y="98.1">irAssembly</text>
<text x="136" y="98.1">1</text>
</g>
<g font-size="3.5">
<text x="168.6" y="175.9">X.X</text>
<text x="168.6" y="179.4">X.XX</text>
<text x="182.8" y="179.4">0.5</text>
<text x="183" y="175.9">1</text>
<text x="168.6" y="182.9">X.XXX</text>
<text x="182.6" y="182.9">0.05</text>
<text x="168.6" y="186.5">X.X</text>
<text x="182.1" y="186.5">2</text>
<text x="137.4" y="194">VARIOUS</text>
<text x="192.2" y="194.2">DISPENSER ASSEMBLY</text>
<text x="137.3" y="201.8">VARIOUS</text>
<text x="192.2" y="201.4">dispenserAssembly</text>
<text x="227.7" y="201.4">A</text>
<text x="255.1" y="201.3">1 of 1</text>
</g>
<g font-size="3.2">
<text x="207.6" y="175.4">UNIVERSITY OF COLORADO BOULDER</text>
<text x="207.6" y="178.5">DONALDSON LAB</text>
</g>
<g font-size="2.8">
<text x="137.4" y="175.2">TOLERANCES</text>
<text x="137.4" y="178">UNLESS</text>
<text x="137.4" y="180.8">NOTED:</text>
<text x="19.1" y="191.8">A</text>
<text x="35.2" y="191.8">INITIAL RELEASE</text>
<text x="69.7" y="191.8">12/22/21</text>
<text x="96.4" y="191.8">GABRIEL CHAPEL</text>
<text x="137.4" y="186.5">UNITS: MM</text>
<text x="17.1" y="196.8">REV.</text>
<text x="36.6" y="196.8">DESCRIPTION</text>
<text x="72.2" y="196.8">DATE</text>
<text x="100.3" y="196.8">APPROVED</text>
<text x="63.3" y="201.8">REVISIONS</text>
</g>
<g font-size="2.1">
<text x="137.4" y="190.3">MATERIAL</text>
<text x="192.1" y="190.4">DESCRIPTION</text>
<text x="137.3" y="197.9">FINISH</text>
<text x="192.1" y="197.5">PN</text>
<text x="223.1" y="197.4">REV</text>
<text x="255.1" y="197.4">SHEET</text>
</g>
</svg>
